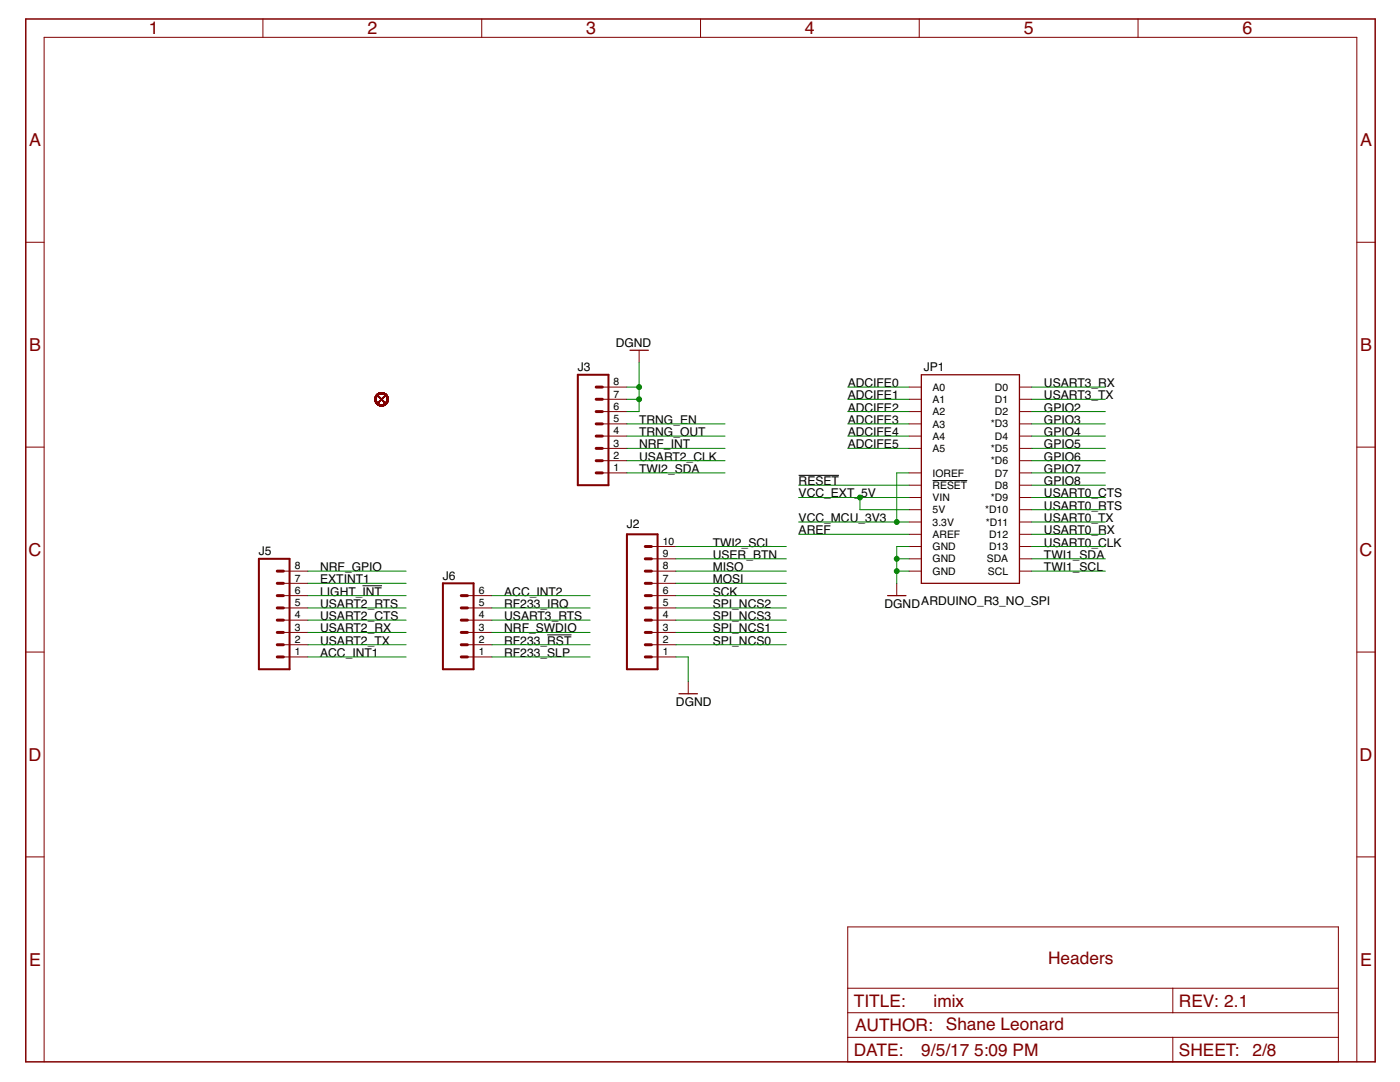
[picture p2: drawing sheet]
<svg xmlns="http://www.w3.org/2000/svg" width="279mm" height="216mm" viewBox="0 0 279 216" stroke-linecap="round" stroke-linejoin="round" font-family="sans-serif">
<path d="M159.4 94.8h8M186.1 95.9h6.9M72.3 116.9h3.9M109.2 126.7h4.8" fill="none" stroke="#000" stroke-width=".2"/>
<path d="M75.4 78.9l1.5 1.6M76.9 78.9l-1.5 1.6M125.7 69.9h3.7M183.9 74.8h19.6v41.6h-19.6zM177.1 118.9h3.7M135.5 138.4h3.7" fill="none" stroke="#800000" stroke-width=".25"/>
<g fill="none" stroke="#800000" stroke-width=".2">
<path d="M52.5 3.8v3.7M96.1 3.8v3.7M139.8 3.8v3.7M183.5 3.8v3.7M227.1 3.8v3.7M5.1 48.3h3.7M270.8 48.3h3.6M120.2 79.7h4.9M120.2 77.2h4.9M127.6 69.9v2.4M181.4 79.7h2.5M181.4 77.2h2.5"/>
<path d="M203.5 79.7h2.4M203.5 77.2h2.4M5.1 89.2h3.7M120.2 94.4h4.9M120.2 91.9h4.9M120.2 89.5h4.9M120.2 87h4.9M120.2 84.6h4.9M120.2 82.1h4.9M181.4 94.4h2.5M181.4 89.5h2.5M181.4 87h2.5"/>
<path d="M181.4 84.6h2.5M181.4 82.1h2.5M181.4 96.8h2.5M181.4 99.3h2.5M203.5 94.4h2.4M203.5 91.9h2.4M203.5 89.5h2.4M203.5 87h2.4M203.5 84.6h2.4M203.5 82.1h2.4M203.5 96.8h2.4M203.5 99.3h2.4"/>
<path d="M270.8 89.2h3.6M56.6 118.9h4.8M56.6 116.4h4.8M56.6 114h4.8M93.3 118.9h4.9M130 118.9h4.9M130 116.4h4.9M130 114h4.9M130 111.5h4.9M130 109.1h4.9M179 116.4v2.5M181.4 114h2.5"/>
<path d="M181.4 111.5h2.5M181.4 109.1h2.5M181.4 101.7h2.5M181.4 104.2h2.5M181.4 106.6h2.5M203.5 114h2.4M203.5 111.5h2.4M203.5 109.1h2.4M203.5 101.7h2.4M203.5 104.2h2.4M203.5 106.6h2.4M5.1 130.1h3.7"/>
<path d="M56.6 131.1h4.8M56.6 128.7h4.8M56.6 126.2h4.8M56.6 123.7h4.8M56.6 121.3h4.8M93.3 131.1h4.9M93.3 128.7h4.9M93.3 126.2h4.9M93.3 123.7h4.9M93.3 121.3h4.9M130 131.1h4.9M130 128.7h4.9"/>
<path d="M130 126.2h4.9M130 123.7h4.9M130 121.3h4.9M137.4 136v2.4M270.8 130.1h3.6M5.1 171h3.7M270.8 171h3.6M169.2 185h97.9v26.9h-97.9zM169.2 197.2h97.9M234.1 197.2v4.9M8.8 211.9v-204.4h262v204.4M169.2 202.1h97.9"/>
<path d="M169.2 207h97.9M234.1 207v4.9"/>
</g>
<path d="M115.3 74.8h6.1v22h-6.1zM51.7 111.5h6.1v22h-6.1zM88.4 116.4h6.1v17.1h-6.1zM125.1 106.6h6.1v26.9h-6.1z" fill="none" stroke="#800000" stroke-width=".4"/>
<g fill="none" stroke="#800000" stroke-width=".59">
<path d="M119 79.7h1.2M119 77.2h1.2M119 89.5h1.2M119 91.9h1.2M119 94.4h1.2M119 84.6h1.2M119 87h1.2M119 82.1h1.2M55.3 118.9h1.3M55.3 116.4h1.3M55.3 114h1.3M92.1 118.9h1.2"/>
<path d="M128.8 118.9h1.2M128.8 116.4h1.2M128.8 114h1.2M128.8 111.5h1.2M128.8 109.1h1.2M55.3 126.2h1.3M55.3 128.7h1.3M55.3 131.1h1.3M55.3 121.3h1.3M55.3 123.7h1.3M92.1 126.2h1.2M92.1 128.7h1.2"/>
<path d="M92.1 131.1h1.2M92.1 121.3h1.2M92.1 123.7h1.2M128.8 126.2h1.2M128.8 128.7h1.2M128.8 131.1h1.2M128.8 121.3h1.2M128.8 123.7h1.2"/>
</g>
<path d="M5.1 3.8h269.3v208.1h-269.3z" fill="none" stroke="#800000" stroke-width=".3"/>
<g fill="#800000" stroke="#800000" stroke-width=".2">
<path d="M75.2 78.8a1.34 1.34 0 0 1 2.1 .2 1.34 1.34 0 0 1-.8 2 1.34 1.34 0 0 1-1.7-1.3h.2a1.1 1.1 0 0 1 1.6-1.1 1.1 1.1 0 0 1 .3 1.9 1.1 1.1 0 0 1-1.8-.6l-.1-.2h-.2z" fill-rule="evenodd"/>
<path d="M75.2 78.8a1.34 1.34 0 0 1 2.1 .2 1.34 1.34 0 0 1-.8 2 1.34 1.34 0 0 1-1.7-1.3h.2a1.1 1.1 0 0 1 1.6-1.1 1.1 1.1 0 0 1 .3 1.9 1.1 1.1 0 0 1-1.8-.6l-.1-.2h-.2z" fill-rule="evenodd"/>
<path d="M75.2 78.8a1.34 1.34 0 0 1 2.1 .2 1.34 1.34 0 0 1-.8 2 1.34 1.34 0 0 1-1.7-1.3h.2a1.1 1.1 0 0 1 1.6-1.1 1.1 1.1 0 0 1 .3 1.9 1.1 1.1 0 0 1-1.8-.6l-.1-.2h-.2z" fill-rule="evenodd"/>
<path d="M75.2 78.8a1.34 1.34 0 0 1 2.1 .2 1.34 1.34 0 0 1-.8 2 1.34 1.34 0 0 1-1.7-1.3h.2a1.1 1.1 0 0 1 1.6-1.1 1.1 1.1 0 0 1 .3 1.9 1.1 1.1 0 0 1-1.8-.6l-.1-.2h-.2z" fill-rule="evenodd"/>
<path d="M75.2 78.8a1.34 1.34 0 0 1 2.1 .2 1.34 1.34 0 0 1-.8 2 1.34 1.34 0 0 1-1.7-1.3h.2a1.1 1.1 0 0 1 1.6-1.1 1.1 1.1 0 0 1 .3 1.9 1.1 1.1 0 0 1-1.8-.6l-.1-.2h-.2z" fill-rule="evenodd"/>
<path d="M75.2 78.8a1.34 1.34 0 0 1 2.1 .2 1.34 1.34 0 0 1-.8 2 1.34 1.34 0 0 1-1.7-1.3h.2a1.1 1.1 0 0 1 1.6-1.1 1.1 1.1 0 0 1 .3 1.9 1.1 1.1 0 0 1-1.8-.6l-.1-.2h-.2z" fill-rule="evenodd"/>
<path d="M75.2 78.8a1.34 1.34 0 0 1 2.1 .2 1.34 1.34 0 0 1-.8 2 1.34 1.34 0 0 1-1.7-1.3h.2a1.1 1.1 0 0 1 1.6-1.1 1.1 1.1 0 0 1 .3 1.9 1.1 1.1 0 0 1-1.8-.6l-.1-.2h-.2z" fill-rule="evenodd"/>
<path d="M75.2 78.8a1.34 1.34 0 0 1 2.1 .2 1.34 1.34 0 0 1-.8 2 1.34 1.34 0 0 1-1.7-1.3h.2a1.1 1.1 0 0 1 1.6-1.1 1.1 1.1 0 0 1 .3 1.9 1.1 1.1 0 0 1-1.8-.6l-.1-.2h-.2z" fill-rule="evenodd"/>
<path d="M75.2 78.8a1.34 1.34 0 0 1 2.1 .2 1.34 1.34 0 0 1-.8 2 1.34 1.34 0 0 1-1.7-1.3h.2a1.1 1.1 0 0 1 1.6-1.1 1.1 1.1 0 0 1 .3 1.9 1.1 1.1 0 0 1-1.8-.6l-.1-.2h-.2z" fill-rule="evenodd"/>
<path d="M75.2 78.8a1.34 1.34 0 0 1 2.1 .2 1.34 1.34 0 0 1-.8 2 1.34 1.34 0 0 1-1.7-1.3h.2a1.1 1.1 0 0 1 1.6-1.1 1.1 1.1 0 0 1 .3 1.9 1.1 1.1 0 0 1-1.8-.6l-.1-.2h-.2z" fill-rule="evenodd"/>
<path d="M75.2 78.8a1.34 1.34 0 0 1 2.1 .2 1.34 1.34 0 0 1-.8 2 1.34 1.34 0 0 1-1.7-1.3h.2a1.1 1.1 0 0 1 1.6-1.1 1.1 1.1 0 0 1 .3 1.9 1.1 1.1 0 0 1-1.8-.6l-.1-.2h-.2z" fill-rule="evenodd"/>
<path d="M75.2 78.8a1.34 1.34 0 0 1 2.1 .2 1.34 1.34 0 0 1-.8 2 1.34 1.34 0 0 1-1.7-1.3h.2a1.1 1.1 0 0 1 1.6-1.1 1.1 1.1 0 0 1 .3 1.9 1.1 1.1 0 0 1-1.8-.6l-.1-.2h-.2z" fill-rule="evenodd"/>
<path d="M75.2 78.8a1.34 1.34 0 0 1 2.1 .2 1.34 1.34 0 0 1-.8 2 1.34 1.34 0 0 1-1.7-1.3h.2a1.1 1.1 0 0 1 1.6-1.1 1.1 1.1 0 0 1 .3 1.9 1.1 1.1 0 0 1-1.8-.6l-.1-.2h-.2z" fill-rule="evenodd"/>
<path d="M75.2 78.8a1.34 1.34 0 0 1 2.1 .2 1.34 1.34 0 0 1-.8 2 1.34 1.34 0 0 1-1.7-1.3h.2a1.1 1.1 0 0 1 1.6-1.1 1.1 1.1 0 0 1 .3 1.9 1.1 1.1 0 0 1-1.8-.6l-.1-.2h-.2z" fill-rule="evenodd"/>
<path d="M75.2 78.8a1.34 1.34 0 0 1 2.1 .2 1.34 1.34 0 0 1-.8 2 1.34 1.34 0 0 1-1.7-1.3h.2a1.1 1.1 0 0 1 1.6-1.1 1.1 1.1 0 0 1 .3 1.9 1.1 1.1 0 0 1-1.8-.6l-.1-.2h-.2z" fill-rule="evenodd"/>
</g>
<g fill="none" stroke="#008000" stroke-width=".2">
<path d="M125.1 79.7h2.5M125.1 77.2h2.5M127.6 72.3v9.8h-2.5M169.2 79.7h12.2M169.2 77.2h12.2M205.9 79.7h14.7M205.9 77.2h14.7M125.1 84.6h19.6M125.1 87h19.6M125.1 89.5h19.6M125.1 91.9h19.6M125.1 94.4h19.6"/>
<path d="M159.4 96.8h22M159.4 99.3h22M169.2 82.1h12.2M169.2 84.6h12.2M169.2 87h12.2M169.2 89.5h12.2M171.6 99.3v2.4h9.8M181.4 94.4h-2.4v9.8M205.9 82.1h14.7M205.9 96.8h14.7M205.9 99.3h14.7M205.9 84.6h14.7"/>
<path d="M205.9 87h14.7M205.9 89.5h14.7M205.9 91.9h14.7M205.9 94.4h14.7M61.4 114h19.6M61.4 116.4h19.6M61.4 118.9h19.6M98.2 118.9h19.6M134.9 109.1h22M134.9 111.5h22M134.9 114h22M134.9 116.4h22"/>
<path d="M134.9 118.9h22M159.4 106.6h22M159.4 104.2h22M179 111.5h2.4M179 114h2.4M181.4 109.1h-2.4v7.3M205.9 109.1h14.7M205.9 111.5h14.7M205.9 114h14.7M205.9 106.6h14.7M205.9 104.2h14.7M205.9 101.7h14.7"/>
<path d="M61.4 131.1h19.6M61.4 121.3h19.6M61.4 123.7h19.6M61.4 126.2h19.6M61.4 128.7h19.6M98.2 131.1h19.6M98.2 121.3h19.6M98.2 123.7h19.6M98.2 126.2h19.6M98.2 128.7h19.6M134.9 131.1h2.5v4.9M134.9 121.3h22"/>
<path d="M134.9 123.7h22M134.9 126.2h22M134.9 128.7h22"/>
</g>
<g fill="#008000" stroke="#008000" stroke-width=".2">
<circle cx="179" cy="111.5" r=".49"/>
<circle cx="179" cy="114" r=".49"/>
<circle cx="127.6" cy="79.7" r=".49"/>
<circle cx="127.6" cy="77.2" r=".49"/>
<circle cx="171.6" cy="99.3" r=".49"/>
<circle cx="179" cy="104.2" r=".49"/>
</g>
<g font-size="3.6" fill="#800000">
<text x="29.7" y="6.9">1</text>
<text x="73.3" y="6.9">2</text>
<text x="117" y="6.9">3</text>
<text x="160.7" y="6.9">4</text>
<text x="204.3" y="6.9">5</text>
<text x="248" y="6.9">6</text>
<text x="5.8" y="29.1">A</text>
<text x="271.4" y="29.1">A</text>
<text x="5.8" y="70">B</text>
<text x="271.4" y="70">B</text>
<text x="5.7" y="110.9">C</text>
<text x="271.3" y="110.9">C</text>
<text x="5.7" y="151.8">D</text>
<text x="271.3" y="151.8">D</text>
<text x="5.8" y="192.7">E</text>
<text x="271.4" y="192.7">E</text>
</g>
<g font-size="3.5" fill="#800000">
<text x="209.2" y="192.3">Headers</text>
<text x="170.4" y="200.9">TITLE:</text>
<text x="186.3" y="200.9">imix</text>
<text x="235.3" y="200.9">REV: 2.1</text>
<text x="170.6" y="205.8">AUTHOR:</text>
<text x="188.8" y="205.5">Shane Leonard</text>
<text x="170.4" y="210.7">DATE:</text>
<text x="183.9" y="210.7">9/5/17</text>
<text x="194.4" y="210.7">5:09 PM</text>
<text x="235.3" y="210.7">SHEET:</text>
<text x="250" y="210.7">2/8</text>
</g>
<g font-size="2.4">
<text x="122.9" y="69.2">DGND</text>
<text x="115.3" y="74">J3</text>
<text x="169.2" y="77.2">ADCIFE0</text>
<text x="184.4" y="74">JP1</text>
<text x="208.3" y="77.2">USART3_RX</text>
<text x="169.2" y="79.7">ADCIFE1</text>
<text x="169.2" y="82.1">ADCIFE2</text>
<text x="208.3" y="82.1">GPIO2</text>
<text x="208.3" y="79.7">USART3_TX</text>
<text x="127.6" y="87">TRNG_OUT</text>
<text x="127.6" y="84.6">TRNG_EN</text>
<text x="127.6" y="89.5">NRF_INT</text>
<text x="169.2" y="84.6">ADCIFE3</text>
<text x="169.2" y="87">ADCIFE4</text>
<text x="169.2" y="89.5">ADCIFE5</text>
<text x="208.3" y="84.6">GPIO3</text>
<text x="208.3" y="87">GPIO4</text>
<text x="208.3" y="89.5">GPIO5</text>
<text x="127.6" y="91.9">USART2_CLK</text>
<text x="127.6" y="94.4">TWI2_SDA</text>
<text x="208.3" y="91.9">GPIO6</text>
<text x="208.3" y="94.4">GPIO7</text>
<text x="159.4" y="96.8">RESET</text>
<text x="159.4" y="99.3">VCC_EXT_5V</text>
<text x="208.3" y="96.8">GPIO8</text>
<text x="208.3" y="99.3">USART0_CTS</text>
<text x="208.3" y="101.7">USART0_RTS</text>
<text x="125.1" y="105.4">J2</text>
<text x="159.4" y="106.6">AREF</text>
<text x="159.4" y="104.2">VCC_MCU_3V3</text>
<text x="208.3" y="106.6">USART0_RX</text>
<text x="208.3" y="104.2">USART0_TX</text>
<text x="51.7" y="110.8">J5</text>
<text x="63.9" y="114">NRF_GPIO</text>
<text x="142.2" y="114">MISO</text>
<text x="142.2" y="111.5">USER_BTN</text>
<text x="142.2" y="109.1">TWI2_SCL</text>
<text x="208.3" y="109.1">USART0_CLK</text>
<text x="208.3" y="111.5">TWI1_SDA</text>
<text x="208.3" y="114">TWI1_SCL</text>
<text x="63.9" y="116.4">EXTINT1</text>
<text x="63.9" y="118.8">LIGHT_INT</text>
<text x="88.4" y="115.7">J6</text>
<text x="100.6" y="118.8">ACC_INT2</text>
<text x="142.2" y="116.4">MOSI</text>
<text x="142.2" y="118.8">SCK</text>
<text x="63.9" y="121.3">USART2_RTS</text>
<text x="63.9" y="123.7">USART2_CTS</text>
<text x="100.6" y="123.7">USART3_RTS</text>
<text x="100.6" y="121.3">RF233_IRQ</text>
<text x="142.2" y="121.3">SPI_NCS2</text>
<text x="142.2" y="123.7">SPI_NCS3</text>
<text x="176.5" y="121.3">DGNDARDUINO_R3_NO_SPI</text>
<text x="63.9" y="126.2">USART2_RX</text>
<text x="63.9" y="128.6">USART2_TX</text>
<text x="63.9" y="131.1">ACC_INT1</text>
<text x="100.6" y="126.2">NRF_SWDIO</text>
<text x="100.6" y="128.6">RF233_RST</text>
<text x="100.6" y="131.1">RF233_SLP</text>
<text x="142.2" y="126.2">SPI_NCS1</text>
<text x="142.2" y="128.6">SPI_NCS0</text>
<text x="134.9" y="140.9">DGND</text>
</g>
<g font-size="2.1">
<text x="122.5" y="76.9">8</text>
<text x="186.1" y="78">A0</text>
<text x="198.6" y="78">D0</text>
<text x="122.5" y="81.8">6</text>
<text x="122.5" y="79.3">7</text>
<text x="186.1" y="80.4">A1</text>
<text x="186.1" y="82.9">A2</text>
<text x="198.6" y="80.4">D1</text>
<text x="198.6" y="82.9">D2</text>
<text x="122.5" y="89.1">3</text>
<text x="122.5" y="86.7">4</text>
<text x="122.5" y="84.2">5</text>
<text x="186.1" y="85.3">A3</text>
<text x="186.1" y="87.8">A4</text>
<text x="197.7" y="85.3">*D3</text>
<text x="198.6" y="87.7">D4</text>
<text x="122.5" y="94">1</text>
<text x="122.5" y="91.6">2</text>
<text x="186.1" y="90.2">A5</text>
<text x="186.1" y="95.1">IOREF</text>
<text x="197.7" y="90.2">*D5</text>
<text x="197.7" y="92.6">*D6</text>
<text x="198.6" y="95.1">D7</text>
<text x="186.1" y="97.5">RESET</text>
<text x="186.1" y="100">VIN</text>
<text x="197.7" y="100">*D9</text>
<text x="198.6" y="97.5">D8</text>
<text x="186.1" y="104.9">3.3V</text>
<text x="186.1" y="102.4">5V</text>
<text x="186.1" y="107.3">AREF</text>
<text x="196.6" y="102.4">*D10</text>
<text x="196.7" y="104.9">*D11</text>
<text x="197.4" y="107.3">D12</text>
<text x="58.8" y="113.6">8</text>
<text x="132.3" y="113.6">8</text>
<text x="132.3" y="111.2">9</text>
<text x="132.3" y="108.7">10</text>
<text x="186.1" y="112.2">GND</text>
<text x="186.1" y="109.8">GND</text>
<text x="196.9" y="112.2">SDA</text>
<text x="197.4" y="109.8">D13</text>
<text x="58.8" y="118.5">6</text>
<text x="58.8" y="116.1">7</text>
<text x="95.5" y="118.5">6</text>
<text x="132.3" y="118.5">6</text>
<text x="132.3" y="116.1">7</text>
<text x="186.1" y="114.7">GND</text>
<text x="197.2" y="114.7">SCL</text>
<text x="58.8" y="125.8">3</text>
<text x="58.8" y="123.4">4</text>
<text x="58.8" y="121">5</text>
<text x="95.5" y="125.8">3</text>
<text x="95.5" y="123.4">4</text>
<text x="95.5" y="121">5</text>
<text x="132.3" y="125.8">3</text>
<text x="132.3" y="123.4">4</text>
<text x="132.3" y="121">5</text>
<text x="58.8" y="130.7">1</text>
<text x="58.8" y="128.3">2</text>
<text x="95.5" y="130.7">1</text>
<text x="95.5" y="128.3">2</text>
<text x="132.3" y="130.7">1</text>
<text x="132.3" y="128.3">2</text>
</g>
</svg>
